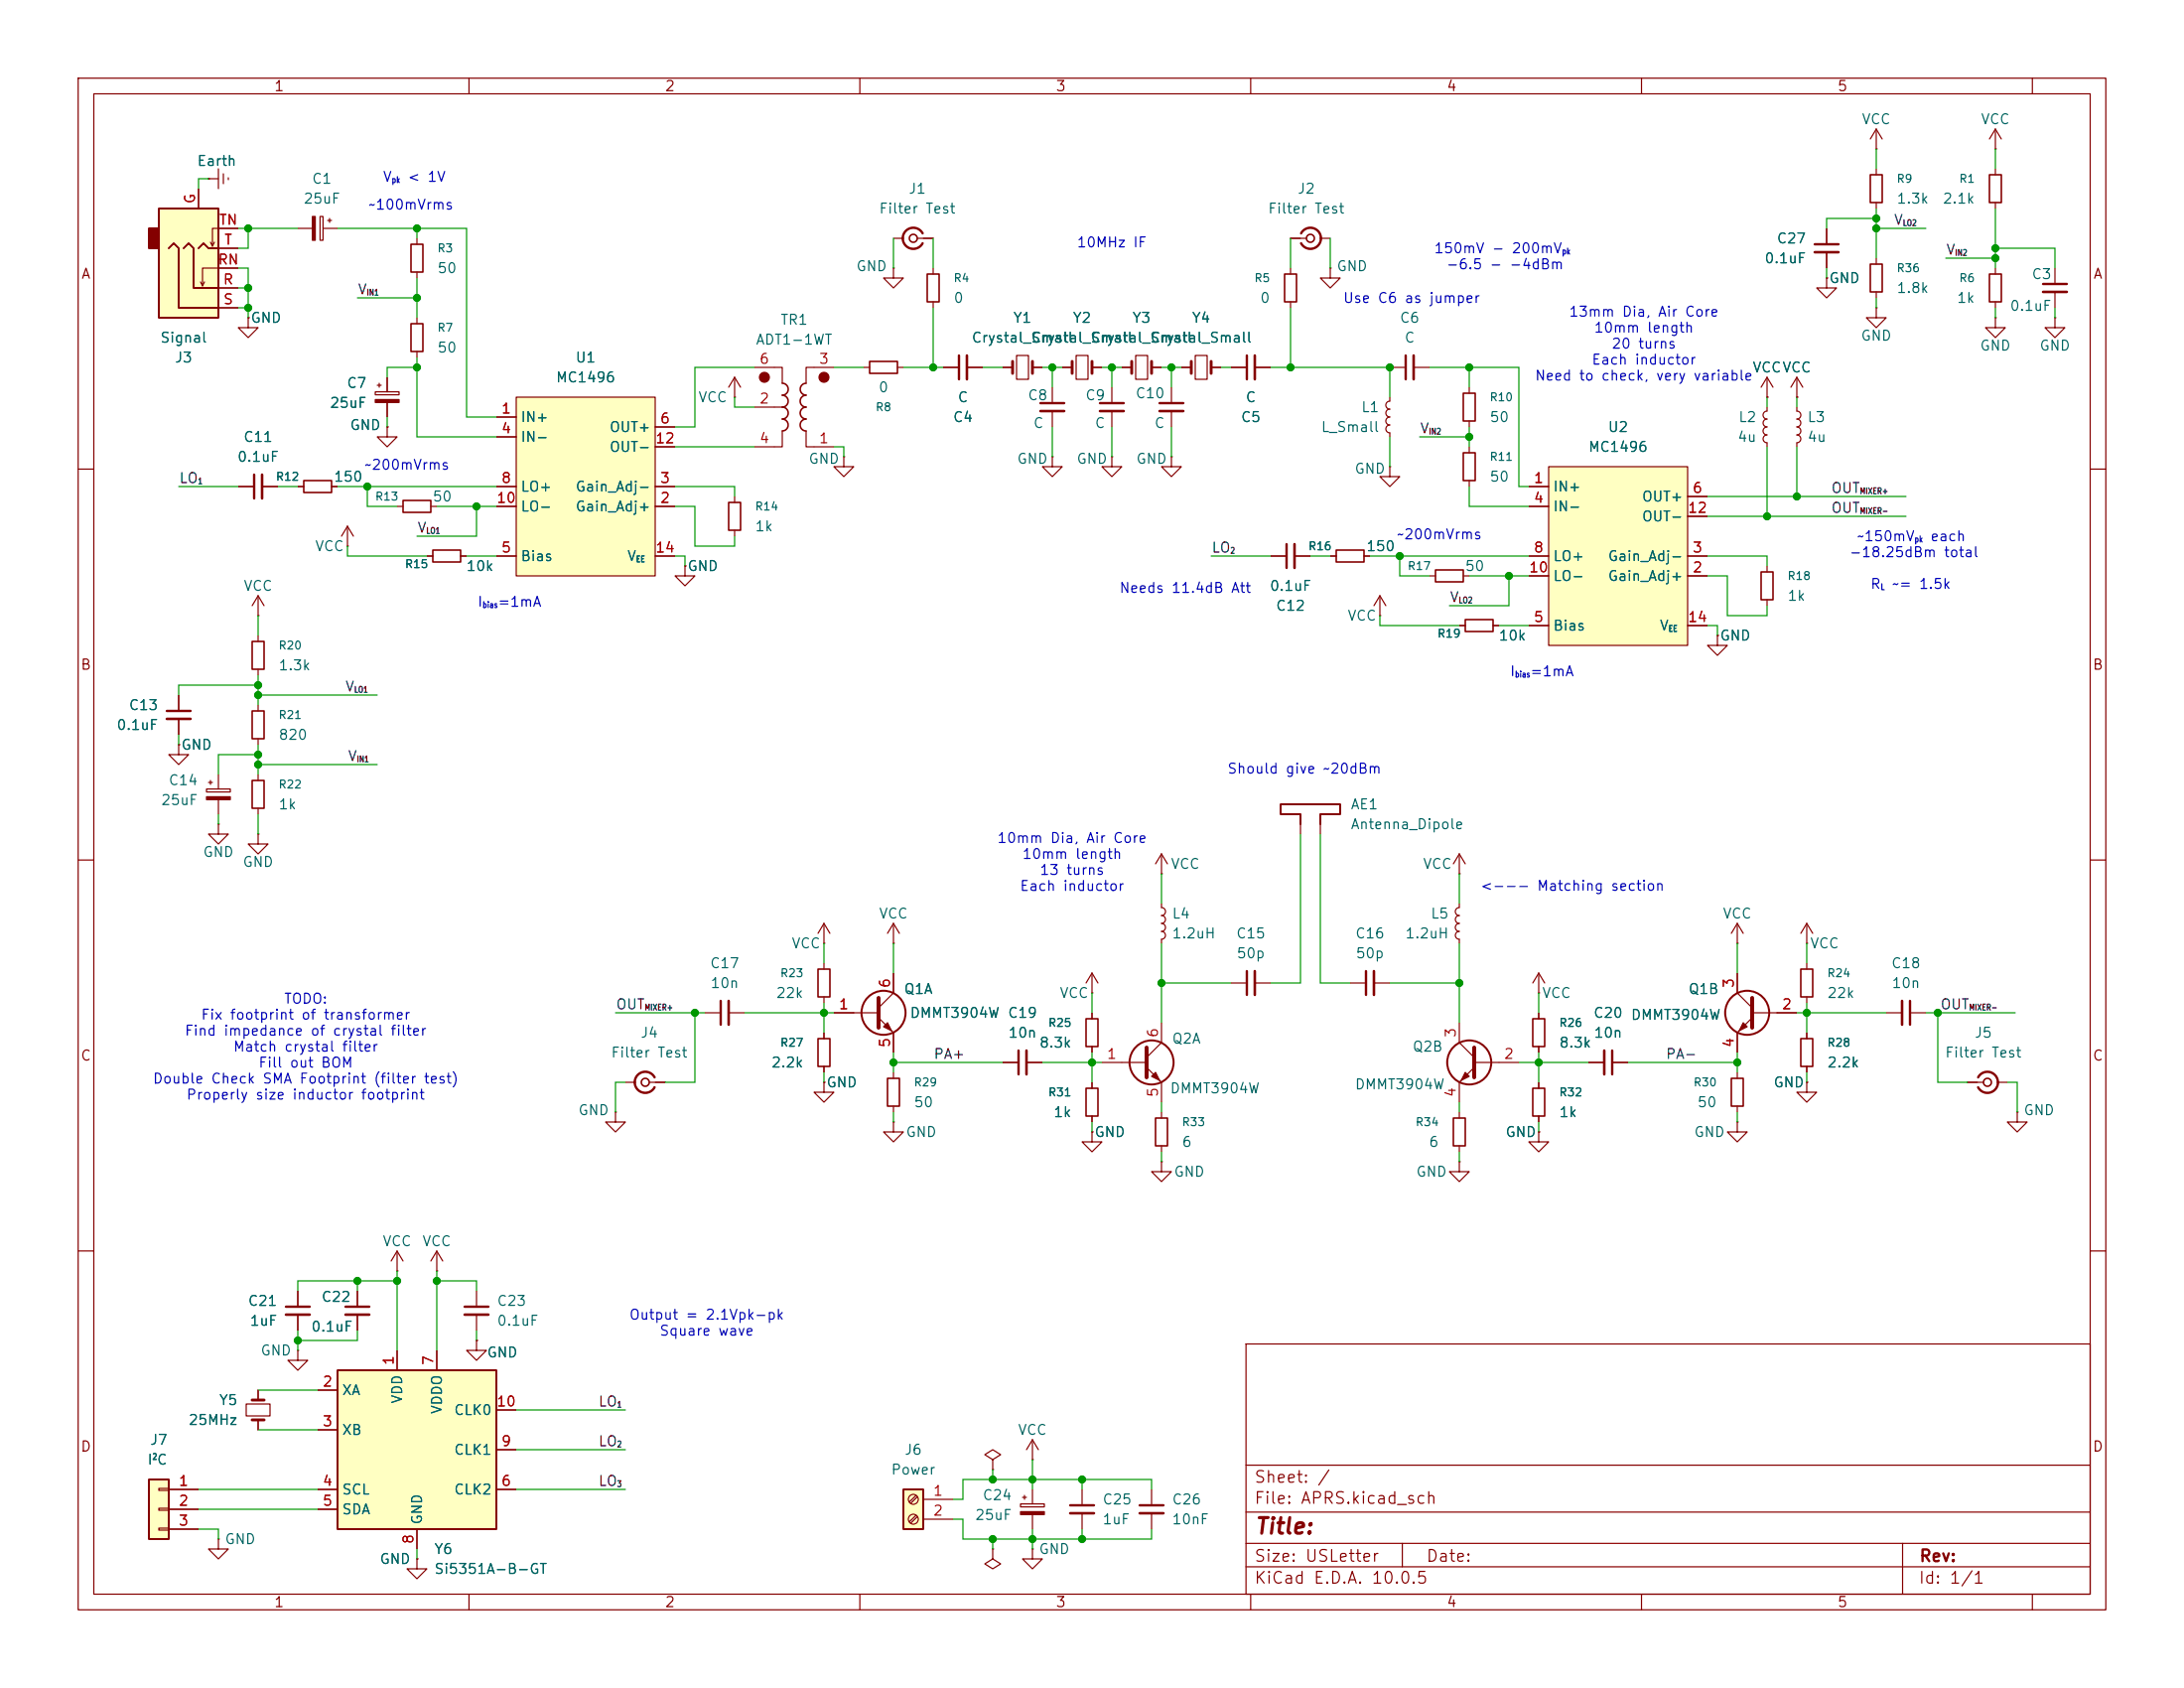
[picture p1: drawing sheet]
<svg xmlns="http://www.w3.org/2000/svg" width="279mm" height="216mm" viewBox="0 0 279 216" stroke-linecap="round" stroke-linejoin="round" font-family="sans-serif">
<g fill="none" stroke="#840000" stroke-width=".15">
<path d="M10 10h259.4v195.9h-259.4zM12 12h255.4v191.9h-255.4zM60 10v2M110 10v2M160 10v2M210 10v2M260 10v2M255.3 34.3v.8M255.3 38.6v.8M262.9 34.3v2M262.9 37.3v2.1M49.5 54.6v1.3h1.3l-1.3 1.3-1.2-1.3h1.2"/>
<path d="M49.5 54.6h.1M94 50.8h.1M94 48.3l.7 1.2M94 48.3l-.8 1.2M94 48.3v2.5M96.5 47h3.6v2M96.5 52.1h3.8M100.1 55.1v2.1h-3.6M103.1 55.1v2.1h3.6M106.7 47h-3.6v2M107.9 58.4v1.3h1.3l-1.3 1.3-1.2-1.3h1.2M107.9 58.4h.1"/>
<path d="M143.5 47h1.3M145.3 45.5h1.5v3h-1.5zM147.3 47h1.3M255.3 40.6v1.3h-1.3l1.3 1.3 1.2-1.3h-1.2M255.3 40.6h.1M10 60h2M54.6 71.1h.8M58.9 71.1h.8M87.6 72.4v1.3h1.3l-1.3 1.2-1.2-1.2h1.2M87.6 72.4h.1M94 63.5v.8M94 67.8v.8"/>
<path d="M267.4 60h2M22.9 95.3v1.2h1.2l-1.2 1.3-1.3-1.3h1.3M22.9 95.3h.1M22.9 88.9v2M22.9 91.9v2.1M33 81.3v.7M33 85.6v.8M33 90.2v.7M33 94.5v.8M10 110h2M267.4 110h2M139.7 138.4v.8"/>
<path d="M222.2 137.2v.7M231.1 138.4v1.3h-1.2l1.2 1.3 1.3-1.3h-1.3M231.1 138.4h.1M231.1 132.1v.7M231.1 136.4v.8M139.7 142.7v.8M222.2 141.5v.7M10 160h2M31.5 179.6h3v1.5h-3zM33 177.8v1.3M159.4 171.9h108v32h-108zM267.4 160h2"/>
<path d="M33 181.6v1.3M53.3 199.4v1.3h-1.2l1.2 1.2 1.3-1.2h-1.3M53.3 199.4h.1M130.6 192.4h3v.3h-3zM130.8 191.5h.5M131.1 191.3v.5M132.1 190.5v1.9M132.1 193.7v1.9M159.4 197.4h108M159.4 193.4h108M159.4 187.4h108M179.4 197.4v3"/>
<path d="M243.4 197.4v6.5M60 203.9v2M110 203.9v2M159.4 200.4h108M160 203.9v2M210 203.9v2M260 203.9v2"/>
</g>
<path d="M254.5 35.1h1.5v3.5h-1.5zM100.1 49a.77 .77 0 0 1 .7 .8 .77 .77 0 0 1-.7 .7 .76 .76 0 0 1 .7 .8 .76 .76 0 0 1-.7 .8 .76 .76 0 0 1 .7 .7 .76 .76 0 0 1-.7 .8 .76 .76 0 0 1 .7 .8 .76 .76 0 0 1-.7 .7M103.1 49a.76 .76 0 0 0-.7 .8 .76 .76 0 0 0 .7 .7 .77 .77 0 0 0-.7 .8 .77 .77 0 0 0 .7 .8 .76 .76 0 0 0-.7 .7 .76 .76 0 0 0 .7 .8 .77 .77 0 0 0-.7 .8 .77 .77 0 0 0 .7 .7M55.4 70.4h3.5v1.5h-3.5zM93.2 64.3h1.5v3.5h-1.5zM32.3 82h1.5v3.6h-1.5zM32.3 90.9h1.5v3.6h-1.5zM138.9 139.2h1.6v3.5h-1.6zM221.5 137.9h1.5v3.6h-1.5zM230.4 132.8h1.5v3.6h-1.5z" fill="none" stroke="#840000" stroke-width=".2"/>
<path d="M144.8 46.2v1.6M147.3 46.2v1.6M32.3 179.1h1.5M32.3 181.6h1.5" fill="none" stroke="#840000" stroke-width=".38"/>
<path d="M261.4 36.3h3M21.3 90.9h3.1" fill="none" stroke="#840000" stroke-width=".3"/>
<path d="M261.4 37.3h3M21.3 91.9h3.1" fill="none" stroke="#840000" stroke-width=".33"/>
<g fill="#840000" stroke="#840000" stroke-width=".15">
<path d="M130.6 193.3h3v.4h-3z"/>
<circle cx="105.4" cy="48.3" r=".63"/>
<circle cx="97.8" cy="48.3" r=".63"/>
</g>
<path d="M43.2 175.3h20.3v20.3h-20.3z" fill="#ffffc2"/>
<path d="M43.2 175.3h20.3v20.3h-20.3z" fill="none" stroke="#840000" stroke-width=".25"/>
<path d="M120.6 47h2.1M123.7 47h2M40.6 177.8h2.6M50.8 172.7v2.6M55.9 172.7v2.6M40.6 182.9h2.6M40.6 190.5h2.6M40.6 193h2.6M53.3 195.6v2.5M63.5 190.5h2.5M63.5 185.4h2.5M63.5 180.3h2.5" fill="none" stroke="#840000" stroke-width=".15"/>
<path d="M122.7 45.5v3" fill="none" stroke="#840000" stroke-width=".3"/>
<path d="M123.7 45.5v3" fill="none" stroke="#840000" stroke-width=".33"/>
<path d="M66 50.8h17.8v22.9h-17.8z" fill="#ffffc2"/>
<g fill="none" stroke="#840000" stroke-width=".15">
<path d="M38.1 29.2h1.9M40.9 27.7h.4v3h-.4zM41.3 29.2h1.9M41.9 28.2h.5M42.2 27.9v.5M31.7 40.6v1.3h1.3l-1.3 1.3-1.2-1.3h1.2M31.7 40.6h.1M48 50.1h3.1v.4h-3.1zM48.3 49.3h.5M48.5 49v.5M49.5 48.3v1.8M49.5 51.5v1.8"/>
<path d="M63.5 53.3h2.5M63.5 55.9h2.5M66 50.8h17.8v22.9h-17.8zM83.8 54.6h2.6M83.8 57.2h2.6M128.3 47h1.2M130 45.5h1.6v3h-1.6zM132.1 47h1.2M142.2 58.4v1.3h1.3l-1.3 1.3-1.2-1.3h1.2M142.2 58.4h.1M142.2 49.5v2.1M142.2 52.6v2"/>
<path d="M30.5 62.2h2M33.5 62.2h2.1M38.1 62.2h.8M42.4 62.2h.8M50.8 64.8h.8M55.1 64.8h.8M63.5 64.8h2.5M63.5 62.2h2.5M63.5 71.1h2.5M83.8 64.8h2.6M83.8 62.2h2.6M83.8 71.1h2.6"/>
<path d="M26.9 99.8v.5M27.9 99.1v1.8M26.4 100.9h3.1v.4h-3.1zM26.7 100.1h.5M27.9 102.3v1.8M105.4 118.1v2.6M105.4 118.1l-.8 1.3M105.4 118.1l.8 1.3M114.3 118.1v2.6M114.3 118.1l-.8 1.3M114.3 118.1l.8 1.3M90.2 129.5h2"/>
<path d="M93.2 129.5h2M105.4 138.4v1.3h1.3l-1.3 1.3-1.3-1.3h1.3M105.4 138.4h.1M105.4 120.7h.1M105.4 123.2v.8M105.4 127.5v.8M105.4 132.1v.7M105.4 136.4v.8M114.3 120.7h.1M114.3 137.2v.7M128.3 135.9h2M131.3 135.9h2"/>
<path d="M139.7 127h.1M139.7 124.5l-.8 1.2M139.7 124.5l.8 1.2M139.7 124.5v2.5M139.7 129.5v.8M139.7 133.9v.7M241.3 129.5h2M244.3 129.5h2.1M78.7 142.2v1.3h1.3l-1.3 1.3-1.2-1.3h1.2M78.7 142.2h.1M114.3 143.5v1.3h1.3l-1.3 1.3-1.3-1.3h1.3M114.3 143.5h.1"/>
<path d="M114.3 141.5v.7M139.7 144.8v1.3h1.3l-1.3 1.2-1.3-1.2h1.3M139.7 144.8h.1M258.1 142.2v1.3h-1.3l1.3 1.3 1.2-1.3h-1.2M258.1 142.2h.1M45.7 165.1v2M45.7 168.1v2.1M61 171.5v1.2h1.2l-1.2 1.3-1.3-1.3h1.3M61 171.5h.1M61 165.1v2M61 168.1v2.1M132.1 198.1v1.3h1.2l-1.2 1.3-1.3-1.3h1.3"/>
<path d="M132.1 198.1h.1M132.1 186.7h.1M132.1 184.2l-.8 1.2M132.1 184.2l.7 1.2M132.1 184.2v2.5M147.3 190.5v2M147.3 193.5v2.1"/>
</g>
<g fill="#840000" stroke="#840000" stroke-width=".15">
<path d="M26.4 101.9h3.1v.4h-3.1z"/>
<path d="M40 27.7h.3v3h-.3z"/>
<path d="M48 51.1h3.1v.4h-3.1z"/>
</g>
<path d="M129.5 46.2v1.6M132.1 46.2v1.6" fill="none" stroke="#840000" stroke-width=".38"/>
<path d="M140.7 51.6h3.1M32.5 60.7v3.1M92.2 128v3.1M130.3 134.4v3M244.3 128v3.1M44.2 167.1h3M59.4 167.1h3.1M145.8 192.5h3" fill="none" stroke="#840000" stroke-width=".3"/>
<path d="M140.7 52.6h3.1M33.5 60.7v3.1M93.2 128v3.1M131.3 134.4v3M243.3 128v3.1M44.2 168.1h3M59.4 168.1h3.1M145.8 193.5h3" fill="none" stroke="#840000" stroke-width=".33"/>
<path d="M38.9 61.5h3.5v1.5h-3.5zM51.6 64h3.5v1.5h-3.5zM104.6 132.8h1.6v3.6h-1.6zM104.6 124h1.6v3.5h-1.6zM113.5 137.9h1.6v3.6h-1.6zM138.9 130.3h1.6v3.6h-1.6z" fill="none" stroke="#840000" stroke-width=".2"/>
<path d="M20.3 26.7h7.6v13.9h-7.6z" fill="#ffffc2"/>
<path d="M19 29.2h1.3v2.6h-1.3z" fill="#840000" stroke="#840000" stroke-width=".25"/>
<g fill="none" stroke="#840000" stroke-width=".25">
<path d="M20.3 26.7h7.6v13.9h-7.6zM21.6 31.8l.6-.7 .7 .7v7.6h5M23.5 31.8l.6-.7 .7 .7v5h3.1M25.4 31.8l.6-.7 .7 .7h1.2"/>
<circle cx="113" cy="129.5" r="2.82"/>
<circle cx="223.5" cy="129.5" r="2.82"/>
</g>
<g fill="none" stroke="#840000" stroke-width=".15">
<path d="M25.4 24.1v2.6M26.2 36.1l-.3 .5M27.4 31l-.2 .5M27.9 36.8h2.6M27.9 39.4h2.6M27.9 31.8h2.6M30.5 34.3h-4.6v2.3l-.2-.5M30.5 29.2h-3.3v2.3l-.3-.5M53.3 30.5v.7M53.3 34.8v.8M53.3 40.6v.8M53.3 45v.7"/>
<path d="M134.6 49.5v2.1M134.6 52.6v2M135.9 47h1.3M137.7 45.5h1.5v3h-1.5zM139.7 47h1.3M44.4 69.9h.1M44.4 67.3l-.7 1.3M44.4 67.3l.8 1.3M44.4 67.3v2.6M33 99.1v.7M27.9 105.4v1.3h1.3l-1.3 1.3-1.2-1.3h1.2M27.9 105.4h.1"/>
<path d="M33 106.7v1.3h1.3l-1.3 1.2-1.3-1.2h1.3M33 106.7h.1M33 103.4v.7M231.1 118.1l.8 1.3M231.1 118.1l-.7 1.3M231.1 118.1v2.6M80 138.4h1.3M83.1 138.4h2M106.7 129.5h5.7M112.4 130.2l1.9 1.9v2.5M114.3 124.5v2.5l-1.9 1.9M222.2 124.5v2.5l2 1.9"/>
<path d="M224.2 129.5h5.7M224.2 130.2l-2 1.9v2.5M231.1 120.7h.1M251.7 138.4h2M255.5 138.4h1.3M38.1 172.7v1.3h-1.3l1.3 1.3 1.3-1.3h-1.3M38.1 172.7h.1M38.1 165.1v2M38.1 168.1v2.1M50.8 162.6h.1M50.8 160l-.8 1.3M50.8 160l.8 1.3"/>
<path d="M50.8 160v2.6M55.9 162.6h.1M55.9 160l-.8 1.3M55.9 160l.7 1.3M55.9 160v2.6M27.9 196.9v1.2h1.3l-1.3 1.3-1.2-1.3h1.2M27.9 196.9h.1M127 198.1v1.3l1 .6-1 .7-1-.7 1-.6M127 198.1h.1M127 186.7l1-.6-1-.7-1 .7 1 .6v1.3M127 188h.1M138.4 190.5v2"/>
<path d="M138.4 193.5v2.1"/>
</g>
<path d="M133.1 51.6h3M83.7 137.8a1.35 1.35 0 0 0-2-.4 1.35 1.35 0 0 0 0 2.1 1.35 1.35 0 0 0 2-.4M253.1 137.8a1.35 1.35 0 0 1 2-.4 1.35 1.35 0 0 1 0 2.1 1.35 1.35 0 0 1-2-.4M36.6 167.1h3M136.9 192.5h3.1" fill="none" stroke="#840000" stroke-width=".3"/>
<path d="M133.1 52.6h3M36.6 168.1h3M136.9 193.5h3.1" fill="none" stroke="#840000" stroke-width=".33"/>
<g fill="none" stroke="#840000" stroke-width=".2">
<path d="M52.6 31.2h1.5v3.6h-1.5zM52.6 41.4h1.5v3.6h-1.5zM32.3 99.8h1.5v3.6h-1.5z"/>
<circle cx="82.6" cy="138.4" r=".51"/>
<circle cx="254.3" cy="138.4" r=".51"/>
</g>
<path d="M112.4 127.6v3.8M224.2 127.6v3.8" fill="none" stroke="#840000" stroke-width=".51"/>
<g fill="#840000" stroke="#840000" stroke-width=".15">
<path d="M223 130.8l.5 .5-1 .5z"/>
<path d="M113 131.3l.5-.5 .5 1z"/>
</g>
<path d="M137.2 46.2v1.6M139.7 46.2v1.6" fill="none" stroke="#840000" stroke-width=".38"/>
<path d="M19 189.2h2.6v7.7h-2.6z" fill="#ffffc2"/>
<path d="M19 189.2h2.6v7.7h-2.6z" fill="none" stroke="#840000" stroke-width=".25"/>
<path d="M20.3 190.4h1.3v.2h-1.3zM20.3 192.9h1.3v.3h-1.3zM20.3 195.5h1.3v.2h-1.3zM21.6 190.5h3.8M21.6 193h3.8M21.6 195.6h3.8" fill="none" stroke="#840000" stroke-width=".15"/>
<path d="M115.6 190.5h2.5v5.1h-2.5z" fill="#ffffc2"/>
<path d="M115.6 190.5h2.5v5.1h-2.5z" fill="none" stroke="#840000" stroke-width=".25"/>
<g fill="none" stroke="#840000" stroke-width=".15">
<path d="M26.7 22.9h.1M26.7 22.9h1.2M27.9 21.6v2.5M28.6 22.2v1.3M29.2 22.7v.3M114.3 34.3v1.3h1.3l-1.3 1.2-1.3-1.2h1.3M114.3 34.3h.1M114.3 30.5h1.3M117.3 30.5h2.1M119.4 34.3v.8M119.4 38.6v.8M165.1 30.5h2"/>
<path d="M165.1 34.3v.8M165.1 38.6v.8M168.9 30.5h1.3M170.2 34.3v1.3h-1.3l1.3 1.2 1.2-1.2h-1.2M170.2 34.3h.1M110.5 47h.8M114.8 47h.8M134.6 58.4v1.3h1.3l-1.3 1.3-1.3-1.3h1.3M134.6 58.4h.1M149.9 58.4v1.3h1.2l-1.2 1.3-1.3-1.3h1.3M149.9 58.4h.1M149.9 49.5v2.1"/>
<path d="M149.9 52.6v2M151.1 47h1.3M152.9 45.5h1.5v3h-1.5zM154.9 47h1.3M157.5 47h2M160.5 47h2.1M177.8 50.8v.5a.51 .51 0 0 0-.5 .5 .51 .51 0 0 0 .5 .5 .5 .5 0 0 0-.5 .5 .5 .5 0 0 0 .5 .5 .51 .51 0 0 0-.5 .5 .51 .51 0 0 0 .5 .6 .5 .5 0 0 0-.5 .5 .5 .5 0 0 0 .5 .5v.5M177.8 59.7v1.3h1.3l-1.3 1.2-1.3-1.2h1.3M177.8 59.7h.1M188 49.5v.8M188 53.8v.8M188 57.2v.7"/>
<path d="M33 78.7h.1M33 76.2l-.7 1.3M33 76.2l.8 1.3M33 76.2v2.5M162.6 71.1h2M165.6 71.1h2M170.2 71.1h.7M174.5 71.1h.8M176.5 78.7h.1M176.5 76.2l-.7 1.3M176.5 76.2l.8 1.3M176.5 76.2v2.5"/>
<path d="M182.9 73.7h.7M187.2 73.7h.8M188 61.5v.7M226.1 72.4v.8M226.1 76.7v.8M117.2 191.3l-.9 .8M117.2 193.8l-.9 .8M117.4 191.4l-.9 .9M117.4 194l-.9 .8M118.1 191.8h3.8M118.1 194.3h3.8"/>
<circle cx="116.8" cy="194.3" r=".63"/>
<circle cx="116.8" cy="191.8" r=".63"/>
</g>
<g fill="none" stroke="#840000" stroke-width=".2">
<path d="M118.6 35.1h1.5v3.5h-1.5zM164.3 35.1h1.6v3.5h-1.6zM111.3 46.2h3.5v1.6h-3.5zM187.2 57.9h1.5v3.6h-1.5zM187.2 50.3h1.5v3.5h-1.5zM170.9 70.4h3.6v1.5h-3.6zM183.6 72.9h3.6v1.5h-3.6zM225.3 73.2h1.5v3.5h-1.5z"/>
<circle cx="116.8" cy="30.5" r=".51"/>
<circle cx="167.6" cy="30.5" r=".51"/>
</g>
<path d="M118 29.8a1.35 1.35 0 0 0-2-.4 1.35 1.35 0 0 0 0 2.1 1.35 1.35 0 0 0 2-.4M166.4 29.8a1.35 1.35 0 0 1 2.1-.4 1.35 1.35 0 0 1 0 2.1 1.35 1.35 0 0 1-2.1-.4M148.3 51.6h3.1M159.5 45.5v3M164.6 69.6v3" fill="none" stroke="#840000" stroke-width=".3"/>
<path d="M148.3 52.6h3.1M160.5 45.5v3M165.6 69.6v3" fill="none" stroke="#840000" stroke-width=".33"/>
<path d="M152.4 46.2v1.6M154.9 46.2v1.6" fill="none" stroke="#840000" stroke-width=".38"/>
<path d="M198.1 59.7h17.8v22.9h-17.8z" fill="#ffffc2"/>
<g fill="none" stroke="#840000" stroke-width=".15">
<path d="M240 19.1h.1M240 16.5l-.7 1.3M240 16.5l.8 1.3M240 16.5v2.6M255.3 19.1h.1M255.3 16.5v2.6M255.3 16.5l.7 1.3M255.3 16.5l-.8 1.3M25.4 24.1v2.6M26.7 22.9h.1M27.9 36.8h2.6M27.9 34.3h2.6"/>
<path d="M27.9 39.4h2.6M27.9 31.8h2.6M27.9 29.2h2.6M233.7 35.6v1.2h1.2l-1.2 1.3-1.3-1.3h1.3M233.7 35.6h.1M233.7 29.2v2M233.7 32.3v2M240 39.4v1.2h1.3l-1.3 1.3-1.2-1.3h1.2M240 39.4h.1M240 21.6v.8M240 25.9v.8M240 33v.8"/>
<path d="M240 37.3v.8M255.3 21.6v.8M255.3 25.9v.8M31.7 40.6h.1M49.5 54.6h.1M49.5 48.3v1.8M49.5 51.5v1.8M63.5 53.3h2.5M63.5 55.9h2.5M83.8 54.6h2.6M83.8 57.2h2.6M120.6 47h2.1"/>
<path d="M123.7 47h2M128.3 47h1.2M132.1 47h1.2M135.9 47h1.3M139.7 47h1.3M143.5 47h1.3M147.3 47h1.3M151.1 47h1.3M154.9 47h1.3M157.5 47h2M160.5 47h2.1M177.8 47h2"/>
<path d="M180.8 47h2.1M198.1 59.7h17.8v22.9h-17.8zM226.1 52.1v.5a.51 .51 0 0 0-.6 .5 .51 .51 0 0 0 .6 .5 .5 .5 0 0 0-.5 .5 .5 .5 0 0 0 .5 .5 .51 .51 0 0 0-.6 .5 .51 .51 0 0 0 .6 .5 .5 .5 0 0 0-.5 .5 .5 .5 0 0 0 .5 .5v.6M226.1 50.8h.1M226.1 48.3v2.5M226.1 48.3l.7 1.2M226.1 48.3l-.8 1.2M229.9 50.8h.1M229.9 52.1v.5a.51 .51 0 0 1 .5 .5 .51 .51 0 0 1-.5 .5 .5 .5 0 0 1 .5 .5 .5 .5 0 0 1-.5 .5 .51 .51 0 0 1 .5 .5 .51 .51 0 0 1-.5 .5 .5 .5 0 0 1 .5 .5 .5 .5 0 0 1-.5 .5v.6M229.9 48.3l-.8 1.2M229.9 48.3l.7 1.2M229.9 48.3v2.5"/>
<path d="M262.9 40.6v1.3h-1.3l1.3 1.3 1.3-1.3h-1.3M262.9 40.6h.1M30.5 62.2h2M33.5 62.2h2.1M38.1 62.2h.8M42.4 62.2h.8M54.6 71.1h.8M58.9 71.1h.8M63.5 62.2h2.5M63.5 71.1h2.5M63.5 64.8h2.5M83.8 62.2h2.6"/>
<path d="M83.8 71.1h2.6M83.8 64.8h2.6M87.6 72.4h.1M162.6 71.1h2M165.6 71.1h2M170.2 71.1h.7M174.5 71.1h.8M195.6 62.2h2.5M195.6 73.7h2.5M195.6 71.1h2.5M195.6 64.8h2.5M215.9 73.7h2.5"/>
<path d="M215.9 71.1h2.5M215.9 63.5h2.5M215.9 66h2.5M22.9 95.3h.1M22.9 88.9v2M22.9 91.9v2.1M186.7 80h.8M191 80h.8M195.6 80h2.5M215.9 80h2.5M219.7 81.3v1.3h1.3l-1.3 1.2-1.3-1.2h1.3M219.7 81.3h.1"/>
<path d="M148.6 111.8h.1M148.6 115.6v.5a.51 .51 0 0 1 .5 .5 .51 .51 0 0 1-.5 .5 .5 .5 0 0 1 .5 .5 .5 .5 0 0 1-.5 .5 .51 .51 0 0 1 .5 .5 .51 .51 0 0 1-.5 .5 .5 .5 0 0 1 .5 .5 .5 .5 0 0 1-.5 .5v.6M148.6 109.2l.8 1.3M148.6 109.2l-.8 1.3M148.6 109.2v2.6M166.4 104.1v2.6M168.9 104.1v2.6M186.7 115.6v.5a.51 .51 0 0 0-.5 .5 .51 .51 0 0 0 .5 .5 .5 .5 0 0 0-.5 .5 .5 .5 0 0 0 .5 .5 .51 .51 0 0 0-.5 .5 .51 .51 0 0 0 .5 .5 .5 .5 0 0 0-.5 .5 .5 .5 0 0 0 .5 .5v.6M186.7 111.8h.1M186.7 109.2v2.6M186.7 109.2l-.8 1.3M186.7 109.2l.8 1.3"/>
<path d="M222.2 118.1l-.7 1.3M222.2 118.1l.8 1.3M222.2 118.1v2.6M105.4 138.4h.1M105.4 132.1v.7M105.4 136.4v.8M106.7 129.5h2.5M114.3 124.5v2.5M114.3 132.1v2.5M128.3 135.9h2M131.3 135.9h2M139.7 129.5v.8"/>
<path d="M139.7 133.9v.7M139.7 138.4v.8M141 135.9h5.7M146.7 136.5l1.9 1.9v2.6M148.6 130.8v2.6l-1.9 1.9M157.5 125.7h2M160.5 125.7h2.1M172.7 125.7h2.1M175.8 125.7h2M186.7 130.8v2.6l1.9 1.9M188.6 136.5l-1.9 1.9v2.6M188.6 135.9h5.7"/>
<path d="M196.8 127h.1M196.8 124.5v2.5M196.8 129.5v.8M196.8 133.9v.7M196.8 138.4v.8M196.8 124.5l.8 1.2M196.8 124.5l-.7 1.2M203.2 135.9h2M206.2 135.9h2.1M222.2 120.7h.1M222.2 124.5v2.5M222.2 132.1v2.5"/>
<path d="M227.3 129.5h2.6M231.1 138.4h.1M231.1 123.2v.8M231.1 127.5v.8M231.1 132.1v.7M231.1 136.4v.8M139.7 144.8h.1M139.7 142.7v.8M148.6 148.6v1.3h1.3l-1.3 1.2-1.3-1.2h1.3M148.6 148.6h.1M148.6 142.2v.8M148.6 146.6v.7"/>
<path d="M186.7 148.6v1.3h-1.3l1.3 1.2 1.3-1.2h-1.3M186.7 148.6h.1M186.7 142.2v.8M186.7 146.6v.7M196.8 144.8v1.3h-1.2l1.2 1.2 1.3-1.2h-1.3M196.8 144.8h.1M196.8 142.7v.8M222.2 143.5v1.3h-1.2l1.2 1.3 1.3-1.3h-1.3M222.2 143.5h.1M33 177.8v1.3M38.1 165.1v2M38.1 168.1v2.1"/>
<path d="M40.6 177.8h2.6M45.7 165.1v2M45.7 168.1v2.1M50.8 172.7v2.6M55.9 172.7v2.6M61 171.5h.1M21.6 190.5h3.8M21.6 193h3.8M21.6 195.6h3.8M33 181.6v1.3M40.6 190.5h2.6M40.6 193h2.6"/>
<path d="M40.6 182.9h2.6M53.3 199.4h.1M53.3 195.6v2.5M63.5 190.5h2.5M63.5 185.4h2.5M63.5 180.3h2.5"/>
</g>
<path d="M239.3 22.4h1.5v3.5h-1.5zM239.3 33.8h1.5v3.5h-1.5zM254.5 22.4h1.5v3.5h-1.5zM187.5 79.2h3.5v1.6h-3.5zM196.1 130.3h1.5v3.6h-1.5zM196.1 139.2h1.5v3.5h-1.5zM230.4 124h1.5v3.5h-1.5zM147.8 143h1.6v3.6h-1.6zM185.9 143h1.6v3.6h-1.6z" fill="none" stroke="#840000" stroke-width=".2"/>
<path d="M232.2 31.2h3M179.8 45.5v3M159.5 124.2v3.1M174.8 124.2v3.1M206.2 134.4v3" fill="none" stroke="#840000" stroke-width=".3"/>
<path d="M232.2 32.3h3M180.8 45.5v3M160.5 124.2v3.1M175.8 124.2v3.1M205.2 134.4v3" fill="none" stroke="#840000" stroke-width=".33"/>
<path d="M146.7 134v3.8M188.6 134v3.8" fill="none" stroke="#840000" stroke-width=".51"/>
<g fill="none" stroke="#840000" stroke-width=".25">
<path d="M166.4 105.4v-1.3h-2.6v-1.2h7.6v1.2h-2.5v1.3"/>
<circle cx="147.3" cy="135.9" r="2.82"/>
<circle cx="188" cy="135.9" r="2.82"/>
</g>
<g fill="#840000" stroke="#840000" stroke-width=".15">
<path d="M187.5 137.2l.5 .5-1.1 .5z"/>
<path d="M147.3 137.7l.5-.5 .5 1z"/>
</g>
<g fill="none" stroke="#009600" stroke-width=".15">
<path d="M240 19.1v2.5M255.3 19.1v2.5M26.7 22.9h-1.3v1.2M30.5 29.2h7.6M30.5 34.3h1.2v6.3M30.5 36.8h1.2M30.5 39.4h1.2M31.7 29.2v2.6h-1.2M43.2 29.2h16.5v24.1h3.8M45.7 38.1h7.6M53.3 29.2v1.3M53.3 35.6v5"/>
<path d="M114.3 30.5v3.8M119.4 30.5v3.8M119.4 39.4v7.6M165.1 30.5v3.8M165.1 39.4v7.6M170.2 30.5v3.8M233.7 34.3v1.3M240 29.2h6.4M240 27.9h-6.3v1.3M240 26.7v6.3M240 38.1v1.3M248.9 33h6.4"/>
<path d="M255.3 31.8h7.6v2.5M255.3 26.7v7.6M255.3 39.4v1.2M262.9 39.4v1.2M49.5 53.3v1.3M53.3 45.7v10.2h10.2M53.3 47h-3.8v1.3M86.4 57.2h10.1M94 50.8v1.3h2.5M96.5 47h-7.6v7.6h-2.5M106.7 47h3.8M106.7 57.2h1.2v1.2"/>
<path d="M115.6 47h5M125.7 47h2.6M133.3 47h2.6M134.6 47v2.5M134.6 54.6v3.8M141 47h2.5M142.2 47v2.5M142.2 54.6v3.8M148.6 47h2.5M149.9 47v2.5M149.9 54.6v3.8M156.2 47h1.3"/>
<path d="M162.6 47h15.2v3.8M177.8 55.9v3.8M181.6 55.9h6.4M182.9 47h11.4v15.2h1.3M188 47v2.5M188 54.6v2.6M226.1 50.8v1.3M226.1 57.2v8.8M229.9 50.8v1.3M229.9 57.2v6.3M22.9 62.2h7.6M33 78.7v2.6"/>
<path d="M35.6 62.2h2.5M43.2 62.2h20.3M44.4 69.9v1.2h10.2M47 62.2v2.6h3.8M55.9 64.8h7.6M59.7 71.1h3.8M61 64.8v3.8h-7.7M86.4 64.8h2.5v5.1h5.1v-1.3M86.4 71.1h1.2v1.3M86.4 62.2h7.6v1.3M154.9 71.1h7.7M167.6 71.1h2.6"/>
<path d="M175.3 71.1h20.3M176.5 78.7v1.3h10.2M179.1 71.1v2.6h3.8M188 62.2v2.6h7.6M188 73.7h7.6M193 73.7v3.8h-7.6M218.4 71.1h7.7v1.3M218.4 73.7h2.6v5h5.1v-1.2M218.4 63.5h25.4M218.4 66h25.4M22.9 94v1.3M33 86.4v3.8"/>
<path d="M33 95.3v3.8M33 96.5h-5.1v2.6M33 87.6h-10.1v1.3M33 88.9h15.3M33 97.8h15.3M191.8 80h3.8M218.4 80h1.3v1.3M27.9 104.1v1.3M33 104.1v2.6M148.6 111.8v3.8M166.4 106.7v19h-3.8M168.9 106.7v19h3.8"/>
<path d="M186.7 111.8v3.8M78.7 129.5h11.5M80 138.4h-1.3v3.8M88.9 129.5v8.9h-3.8M95.2 129.5h11.5M105.4 120.7v2.5M105.4 128.3v3.8M105.4 137.2v1.2M114.3 120.7v3.8M114.3 134.6v2.6M114.3 135.9h14M133.3 135.9h7.7"/>
<path d="M139.7 127v2.5M139.7 134.6v3.8M148.6 125.7h8.9M148.6 120.7v10.1M177.8 125.7h8.9M186.7 120.7v10.1M194.3 135.9h8.9M196.8 127v2.5M196.8 134.6v3.8M208.3 135.9h13.9M222.2 120.7v3.8M222.2 134.6v2.6"/>
<path d="M229.9 129.5h11.4M231.1 120.7v2.5M231.1 128.3v3.8M231.1 137.2v1.2M246.4 129.5h11.4M247.9 129.5v8.9h3.8M256.8 138.4h1.3v3.8M114.3 142.2v1.3M139.7 143.5v1.3M148.6 141v1.2M148.6 147.3v1.3M186.7 141v1.2"/>
<path d="M186.7 147.3v1.3M196.8 143.5v1.3M222.2 142.2v1.3M33 177.8h7.6M38.1 170.2v2.5M45.7 170.2v1.3h-7.6M45.7 163.8v1.3M50.8 163.8h-12.7v1.3M50.8 162.6v10.1M55.9 163.8h5.1v1.3M55.9 162.6v10.1M61 170.2v1.3"/>
<path d="M25.4 195.6h2.5v1.3M25.4 190.5h15.2M25.4 193h15.2M33 182.9h7.6M53.3 198.1v1.3M66 190.5h14M66 185.4h14M66 180.3h14M121.9 194.3h1.3v2.6h24.1v-1.3M127 188v1.2M127 196.9v1.2M132.1 186.7v3.8"/>
<path d="M132.1 195.6v2.5M138.4 189.2v1.3M138.4 195.6v1.3M147.3 190.5v-1.3h-24.1v2.6h-1.3"/>
</g>
<g fill="#009600" stroke="#009600" stroke-width=".13">
<circle cx="53.3" cy="47" r=".46"/>
<circle cx="61" cy="64.8" r=".46"/>
<circle cx="139.7" cy="135.9" r=".46"/>
<circle cx="105.4" cy="129.5" r=".46"/>
<circle cx="88.9" cy="129.5" r=".46"/>
<circle cx="114.3" cy="135.9" r=".46"/>
<circle cx="33" cy="87.6" r=".46"/>
<circle cx="33" cy="96.5" r=".46"/>
<circle cx="33" cy="88.9" r=".46"/>
<circle cx="33" cy="97.8" r=".46"/>
<circle cx="55.9" cy="163.8" r=".46"/>
<circle cx="50.8" cy="163.8" r=".46"/>
<circle cx="45.7" cy="163.8" r=".46"/>
<circle cx="38.1" cy="171.5" r=".46"/>
<circle cx="53.3" cy="29.2" r=".46"/>
<circle cx="31.7" cy="36.8" r=".46"/>
<circle cx="31.7" cy="39.4" r=".46"/>
<circle cx="31.7" cy="29.2" r=".46"/>
<circle cx="47" cy="62.2" r=".46"/>
<circle cx="53.3" cy="38.1" r=".46"/>
<circle cx="138.4" cy="196.9" r=".46"/>
<circle cx="138.4" cy="189.2" r=".46"/>
<circle cx="132.1" cy="189.2" r=".46"/>
<circle cx="127" cy="196.9" r=".46"/>
<circle cx="127" cy="189.2" r=".46"/>
<circle cx="132.1" cy="196.9" r=".46"/>
<circle cx="134.6" cy="47" r=".46"/>
<circle cx="142.2" cy="47" r=".46"/>
<circle cx="149.9" cy="47" r=".46"/>
<circle cx="119.4" cy="47" r=".46"/>
<circle cx="188" cy="55.9" r=".46"/>
<circle cx="165.1" cy="47" r=".46"/>
<circle cx="177.8" cy="47" r=".46"/>
<circle cx="193" cy="73.7" r=".46"/>
<circle cx="179.1" cy="71.1" r=".46"/>
<circle cx="188" cy="47" r=".46"/>
<circle cx="148.6" cy="125.7" r=".46"/>
<circle cx="186.7" cy="125.7" r=".46"/>
<circle cx="255.3" cy="33" r=".46"/>
<circle cx="229.9" cy="63.5" r=".46"/>
<circle cx="226.1" cy="66" r=".46"/>
<circle cx="196.8" cy="135.9" r=".46"/>
<circle cx="255.3" cy="31.8" r=".46"/>
<circle cx="240" cy="29.2" r=".46"/>
<circle cx="240" cy="27.9" r=".46"/>
<circle cx="222.2" cy="135.9" r=".46"/>
<circle cx="231.1" cy="129.5" r=".46"/>
<circle cx="247.9" cy="129.5" r=".46"/>
</g>
<text font-size="2" fill="#840000" x="160.4" y="196.7">Title:</text>
<g font-size="1.5" fill="#840000">
<text x="160.4" y="190">Sheet: /</text>
<text x="160.4" y="192.7">File: APRS.kicad_sch</text>
<text x="160.4" y="202.9">KiCad E.D.A. 10.0.5</text>
<text x="160.4" y="200.1">Size: USLetter</text>
<text x="182.4" y="200.1">Date:</text>
<text x="245.4" y="202.9">Id: 1/1</text>
<text x="245.4" y="200.1">Rev:</text>
</g>
<g font-size="1.3" fill="#840000">
<text x="35" y="12">1</text>
<text x="85" y="12">2</text>
<text x="135" y="12">3</text>
<text x="185" y="12">4</text>
<text x="235" y="12">5</text>
<text x="10.3" y="36">A</text>
<text x="267.7" y="36">A</text>
<text x="10.2" y="86">B</text>
<text x="267.6" y="86">B</text>
<text x="10.2" y="136">C</text>
<text x="267.6" y="136">C</text>
<text x="10.2" y="186">D</text>
<text x="267.6" y="186">D</text>
<text x="35" y="205.9">1</text>
<text x="85" y="205.9">2</text>
<text x="135" y="205.9">3</text>
<text x="185" y="205.9">4</text>
<text x="235" y="205.9">5</text>
</g>
<g font-size="1.3" fill="#006464">
<text x="238.1" y="16.2">VCC</text>
<text x="253.3" y="16.2">VCC</text>
<text x="25.1" y="21.5">Earth</text>
<text x="39.8" y="23.8">C1</text>
<text x="38.7" y="26.4">25uF</text>
<text x="112.4" y="27.6">Filter Test</text>
<text x="116.1" y="25.1">J1</text>
<text x="162.1" y="27.6">Filter Test</text>
<text x="165.9" y="25.1">J2</text>
<text x="242.6" y="26.4">1.3k</text>
<text x="248.4" y="26.4">2.1k</text>
<text x="55.9" y="35.3">50</text>
<text x="109.4" y="35">GND</text>
<text x="170.9" y="35">GND</text>
<text x="225.6" y="34">0.1uF</text>
<text x="227.2" y="31.4">C27</text>
<text x="32" y="41.6">GND</text>
<text x="99.7" y="41.9">TR1</text>
<text x="121.9" y="39.1">0</text>
<text x="129.5" y="41.6">Y1</text>
<text x="137.2" y="41.6">Y2</text>
<text x="144.8" y="41.6">Y3</text>
<text x="152.4" y="41.6">Y4</text>
<text x="161.1" y="39.1">0</text>
<text x="179" y="41.6">C6</text>
<text x="233.9" y="36.5">GND</text>
<text x="242.6" y="37.8">1.8k</text>
<text x="250.3" y="39.1">1k</text>
<text x="257" y="40.1">0.1uF</text>
<text x="259.8" y="36">C3</text>
<text x="20.4" y="44.1">Signal</text>
<text x="22.3" y="46.7">J3</text>
<text x="55.9" y="45.4">50</text>
<text x="73.5" y="46.7">U1</text>
<text x="96.6" y="44.4">ADT1-1WT</text>
<text x="124.2" y="44.1">Crystal_Small</text>
<text x="131.8" y="44.1">Crystal_Small</text>
<text x="139.5" y="44.1">Crystal_Small</text>
<text x="147.1" y="44.1">Crystal_Small</text>
<text x="179.6" y="44.1">C</text>
<text x="224.1" y="48">VCCVCC</text>
<text x="238" y="43.9">GND</text>
<text x="253.2" y="45.2">GND</text>
<text x="260.8" y="45.2">GND</text>
<text x="42.1" y="52.5">25uF</text>
<text x="44.3" y="49.9">C7</text>
<text x="71" y="49.2">MC1496</text>
<text x="89.2" y="51.8">VCC</text>
<text x="112.3" y="50.5">0</text>
<text x="122.4" y="51.8">C</text>
<text x="131.4" y="51.5">C8</text>
<text x="138.8" y="51.5">C9</text>
<text x="145.2" y="51.3">C10</text>
<text x="159.3" y="51.8">C</text>
<text x="174.1" y="53">L1</text>
<text x="30.3" y="59.4">0.1uF</text>
<text x="31.1" y="56.8">C11</text>
<text x="44.7" y="55.3">GND</text>
<text x="66.5" y="54.3">IN+</text>
<text x="66.5" y="56.8">IN-</text>
<text x="77.9" y="55.6">OUT+</text>
<text x="77.9" y="58.1">OUT-</text>
<text x="103.3" y="59.6">GND</text>
<text x="121.8" y="54.3">C4</text>
<text x="130" y="59.6">GND</text>
<text x="132.1" y="55.1">C</text>
<text x="137.6" y="59.6">GND</text>
<text x="140" y="55.1">C</text>
<text x="145.3" y="59.6">GND</text>
<text x="147.6" y="55.1">C</text>
<text x="158.7" y="54.3">C5</text>
<text x="168.9" y="55.6">L_Small</text>
<text x="190.5" y="54.3">50</text>
<text x="203.1" y="58.1">MC1496</text>
<text x="205.6" y="55.6">U2</text>
<text x="222.2" y="56.8">4u</text>
<text x="222.3" y="54.3">L2</text>
<text x="231.1" y="54.3">L3</text>
<text x="231.1" y="56.8">4u</text>
<text x="42.6" y="61.9">150</text>
<text x="55.3" y="64.5">50</text>
<text x="66.5" y="63.2">LO+</text>
<text x="66.5" y="65.7">LO-</text>
<text x="73.5" y="65.7">Gain_Adj+</text>
<text x="73.5" y="63.2">Gain_Adj-</text>
<text x="173.2" y="60.9">GND</text>
<text x="190.5" y="61.9">50</text>
<text x="198.6" y="63.2">IN+</text>
<text x="198.6" y="65.7">IN-</text>
<text x="210" y="64.5">OUT+</text>
<text x="40.2" y="70.8">VCC</text>
<text x="96.5" y="68.3">1k</text>
<text x="174.7" y="70.8">150</text>
<text x="210" y="67">OUT-</text>
<text x="31.1" y="75.9">VCC</text>
<text x="59.6" y="73.4">10k</text>
<text x="66.5" y="72.1">Bias</text>
<text x="80.2" y="72.1">V</text>
<text x="87.9" y="73.4">GND</text>
<text x="162.3" y="75.9">0.1uF</text>
<text x="187.3" y="73.4">50</text>
<text x="198.6" y="72.1">LO+</text>
<text x="198.6" y="74.6">LO-</text>
<text x="205.6" y="74.6">Gain_Adj+</text>
<text x="205.6" y="72.1">Gain_Adj-</text>
<text x="228.6" y="77.2">1k</text>
<text x="163.1" y="78.4">C12</text>
<text x="172.3" y="79.7">VCC</text>
<text x="191.6" y="82.2">10k</text>
<text x="198.6" y="81">Bias</text>
<text x="212.2" y="81">V</text>
<text x="219.9" y="82.2">GND</text>
<text x="35.5" y="86.1">1.3k</text>
<text x="14.8" y="93.7">0.1uF</text>
<text x="16.4" y="91.1">C13</text>
<text x="35.5" y="94.9">820</text>
<text x="21.5" y="100.7">C14</text>
<text x="23.1" y="96.2">GND</text>
<text x="20.5" y="103.3">25uF</text>
<text x="35.5" y="103.8">1k</text>
<text x="172.7" y="103.8">AE1</text>
<text x="172.7" y="106.4">Antenna_Dipole</text>
<text x="25.9" y="109.9">GND</text>
<text x="31" y="111.2">GND</text>
<text x="149.7" y="111.5">VCC</text>
<text x="182" y="111.5">VCC</text>
<text x="112.4" y="117.8">VCC</text>
<text x="149.8" y="117.8">L4</text>
<text x="182.9" y="117.8">L5</text>
<text x="220.3" y="117.8">VCC</text>
<text x="90.7" y="124.2">C17</text>
<text x="101.2" y="121.6">VCC</text>
<text x="149.8" y="120.3">1.2uH</text>
<text x="158.1" y="120.3">C15</text>
<text x="158.1" y="122.9">50p</text>
<text x="173.3" y="120.3">C16</text>
<text x="173.4" y="122.9">50p</text>
<text x="179.7" y="120.3">1.2uH</text>
<text x="231.5" y="121.6">VCC</text>
<text x="241.9" y="124.2">C18</text>
<text x="90.8" y="126.7">10n</text>
<text x="99.2" y="128">22k</text>
<text x="115.6" y="127.5">Q1A</text>
<text x="116.3" y="130.5">DMMT3904W</text>
<text x="128.8" y="130.5">C19</text>
<text x="135.5" y="128">VCC</text>
<text x="197.2" y="128">VCC</text>
<text x="203.8" y="130.5">C20</text>
<text x="208.5" y="130.8">DMMT3904W</text>
<text x="215.9" y="127.5">Q1B</text>
<text x="233.7" y="128">22k</text>
<text x="241.9" y="126.7">10n</text>
<text x="78.1" y="135.6">Filter Test</text>
<text x="81.9" y="133">J4</text>
<text x="98.6" y="136.9">2.2k</text>
<text x="128.9" y="133">10n</text>
<text x="132.9" y="134.3">8.3k</text>
<text x="149.8" y="133.8">Q2A</text>
<text x="180.6" y="134.8">Q2B</text>
<text x="199.4" y="134.3">8.3k</text>
<text x="203.8" y="133">10n</text>
<text x="233.7" y="136.9">2.2k</text>
<text x="248.7" y="135.6">Filter Test</text>
<text x="252.5" y="133">J5</text>
<text x="73.9" y="142.9">GND</text>
<text x="105.6" y="139.4">GND</text>
<text x="116.8" y="141.9">50</text>
<text x="134.7" y="143.2">1k</text>
<text x="149.6" y="140.2">DMMT3904W</text>
<text x="173.2" y="139.6">DMMT3904W</text>
<text x="199.4" y="143.2">1k</text>
<text x="217.1" y="141.9">50</text>
<text x="226.8" y="139.4">GND</text>
<text x="258.8" y="142.9">GND</text>
<text x="115.8" y="145.7">GND</text>
<text x="139.9" y="145.7">GND</text>
<text x="151.1" y="147">6</text>
<text x="182.7" y="147">6</text>
<text x="192.5" y="145.7">GND</text>
<text x="216.6" y="145.7">GND</text>
<text x="150.1" y="150.8">GND</text>
<text x="181.1" y="150.8">GND</text>
<text x="48.9" y="159.7">VCC</text>
<text x="53.9" y="159.7">VCC</text>
<text x="31.6" y="167.3">C21</text>
<text x="41" y="166.8">C22</text>
<text x="63.5" y="167.3">C23</text>
<text x="31.9" y="169.9">1uF</text>
<text x="33.2" y="173.7">GND</text>
<text x="39.7" y="170.6">0.1uF</text>
<text x="62.2" y="173.9">GND</text>
<text x="63.5" y="169.9">0.1uF</text>
<text x="43.7" y="178.8">XA</text>
<text x="51.8" y="179.6" transform="rotate(-90 51.8 179.6)">VDD</text>
<text x="19.1" y="185.1">J7</text>
<text x="24" y="182.6">25MHz</text>
<text x="27.9" y="180">Y5</text>
<text x="43.7" y="183.8">XB</text>
<text x="56.8" y="181" transform="rotate(-90 56.8 181)">VDDO</text>
<text x="58" y="181.3">CLK0</text>
<text x="130.1" y="183.8">VCC</text>
<text x="18.8" y="187.7">I C</text>
<text x="43.7" y="191.5">SCL</text>
<text x="58" y="191.5">CLK2</text>
<text x="58" y="186.4">CLK1</text>
<text x="113.9" y="188.9">Power</text>
<text x="115.6" y="186.4">J6</text>
<text x="28.7" y="197.8">GND</text>
<text x="43.7" y="194">SDA</text>
<text x="54.3" y="195.1" transform="rotate(-90 54.3 195.1)">GND</text>
<text x="124.6" y="194.7">25uF</text>
<text x="125.6" y="192.2">C24</text>
<text x="141" y="192.7">C25</text>
<text x="141" y="195.3">1uF</text>
<text x="149.8" y="192.7">C26</text>
<text x="149.8" y="195.3">10nF</text>
<text x="48.5" y="200.4">GND</text>
<text x="55.5" y="199.1">Y6</text>
<text x="55.5" y="201.6">Si5351A-B-GT</text>
<text x="132.8" y="199.1">GND</text>
</g>
<g font-size="1.3" fill="#0000c2">
<text x="48.9" y="23.6">V</text>
<text x="52" y="23.6">&lt; 1V</text>
<text x="47" y="27.1">~100mVrms</text>
<text x="137.7" y="32">10MHz IF</text>
<text x="183.4" y="32.7">150mV - 200mV</text>
<text x="184.9" y="34.8">-6.5 - -4dBm</text>
<text x="171.7" y="39.1">Use C6 as jumper</text>
<text x="200.6" y="40.8">13mm Dia, Air Core</text>
<text x="203.5" y="47">Each inductor</text>
<text x="203.8" y="42.9">10mm length</text>
<text x="206.1" y="44.9">20 turns</text>
<text x="196.3" y="49">Need to check, very variable</text>
<text x="46.5" y="60.4">~200mVrms</text>
<text x="178.6" y="69.3">~200mVrms</text>
<text x="236.5" y="71.6">-18.25dBm total</text>
<text x="237.5" y="69.5">~150mV</text>
<text x="246.9" y="69.5">each</text>
<text x="61" y="77.9">I</text>
<text x="63.6" y="77.9">=1mA</text>
<text x="143.1" y="76.2">Needs 11.4dB Att</text>
<text x="239.2" y="75.6">R</text>
<text x="241.9" y="75.6">~= 1.5k</text>
<text x="193.1" y="86.8">I</text>
<text x="195.7" y="86.8">=1mA</text>
<text x="156.9" y="99.3">Should give ~20dBm</text>
<text x="127.5" y="108.1">10mm Dia, Air Core</text>
<text x="130.7" y="110.2">10mm length</text>
<text x="132.9" y="112.2">13 turns</text>
<text x="130.4" y="114.3">Each inductor</text>
<text x="189.3" y="114.3">&lt;--- Matching section</text>
<text x="25.6" y="130.7">Fix footprint of transformer</text>
<text x="36.2" y="128.7">TODO:</text>
<text x="23.5" y="132.8">Find impedance of crystal filter</text>
<text x="29.7" y="134.8">Match crystal filter</text>
<text x="33" y="136.9">Fill out BOM</text>
<text x="19.5" y="138.9">Double Check SMA Footprint (filter test)</text>
<text x="23.7" y="141">Properly size inductor footprint</text>
<text x="80.4" y="169.1">Output = 2.1Vpk-pk</text>
<text x="84.3" y="171.2">Square wave</text>
</g>
<g font-size="1.3" fill="#a90000">
<text x="25.3" y="26.2" transform="rotate(-90 25.3 26.2)">G</text>
<text x="27.9" y="29.1">TN</text>
<text x="27.8" y="34.2">RN</text>
<text x="28.6" y="31.6">T</text>
<text x="28.4" y="36.7">R</text>
<text x="28.5" y="39.2">S</text>
<text x="97.1" y="46.9">6</text>
<text x="104.7" y="46.9">3</text>
<text x="64" y="53.2">1</text>
<text x="97.1" y="51.9">2</text>
<text x="64" y="55.7">4</text>
<text x="83.8" y="57">12</text>
<text x="84.4" y="54.5">6</text>
<text x="97.1" y="57">4</text>
<text x="104.7" y="57">1</text>
<text x="63.4" y="64.6">10</text>
<text x="64" y="62.1">8</text>
<text x="84.4" y="64.6">2</text>
<text x="84.4" y="62.1">3</text>
<text x="196.1" y="62.1">1</text>
<text x="196.1" y="64.6">4</text>
<text x="215.8" y="65.9">12</text>
<text x="216.4" y="63.4">6</text>
<text x="64" y="71">5</text>
<text x="83.8" y="71">14</text>
<text x="196.1" y="71">8</text>
<text x="216.4" y="71">3</text>
<text x="195.5" y="73.5">10</text>
<text x="216.4" y="73.5">2</text>
<text x="196.1" y="79.9">5</text>
<text x="215.8" y="79.9">14</text>
<text x="107.2" y="129.4">1</text>
<text x="114.2" y="126.5" transform="rotate(-90 114.2 126.5)">6</text>
<text x="222.1" y="126.5" transform="rotate(-90 222.1 126.5)">3</text>
<text x="227.9" y="129.4">2</text>
<text x="114.2" y="134.1" transform="rotate(-90 114.2 134.1)">5</text>
<text x="141.5" y="135.8">1</text>
<text x="148.5" y="132.8" transform="rotate(-90 148.5 132.8)">6</text>
<text x="186.6" y="132.8" transform="rotate(-90 186.6 132.8)">3</text>
<text x="192.3" y="135.8">2</text>
<text x="222.1" y="134.1" transform="rotate(-90 222.1 134.1)">4</text>
<text x="148.5" y="140.4" transform="rotate(-90 148.5 140.4)">5</text>
<text x="186.6" y="140.4" transform="rotate(-90 186.6 140.4)">4</text>
<text x="41.2" y="177.7">2</text>
<text x="50.7" y="174.7" transform="rotate(-90 50.7 174.7)">1</text>
<text x="55.7" y="174.7" transform="rotate(-90 55.7 174.7)">7</text>
<text x="41.2" y="182.7">3</text>
<text x="63.4" y="180.2">10</text>
<text x="64" y="185.3">9</text>
<text x="22.8" y="190.4">1</text>
<text x="41.2" y="190.4">4</text>
<text x="64" y="190.4">6</text>
<text x="119.3" y="191.6">1</text>
<text x="22.8" y="192.9">2</text>
<text x="22.8" y="195.4">3</text>
<text x="41.2" y="192.9">5</text>
<text x="53.2" y="197.6" transform="rotate(-90 53.2 197.6)">8</text>
<text x="119.3" y="194.2">2</text>
</g>
<g font-size="1.3" fill="#0f0f0f">
<text x="242.2" y="29.1">V</text>
<text x="248.9" y="32.9">V</text>
<text x="45.7" y="38">V</text>
<text x="181.6" y="55.8">V</text>
<text x="22.8" y="62.1">LO</text>
<text x="234.2" y="65.9">OUT</text>
<text x="234.2" y="63.4">OUT</text>
<text x="53.3" y="68.5">V</text>
<text x="154.9" y="71">LO</text>
<text x="185.4" y="77.3">V</text>
<text x="44.1" y="88.8">V</text>
<text x="44.4" y="97.7">V</text>
<text x="78.7" y="129.4">OUT</text>
<text x="248.1" y="129.4">OUT</text>
<text x="119.4" y="135.8">PA+</text>
<text x="213" y="135.8">PA-</text>
<text x="76.5" y="185.3">LO</text>
<text x="76.5" y="180.2">LO</text>
<text x="76.5" y="190.4">LO</text>
</g>
<g font-size="1" fill="#006464">
<text x="242.6" y="23.6">R9</text>
<text x="250.6" y="23.6">R1</text>
<text x="55.9" y="32.5">R3</text>
<text x="242.6" y="35.1">R36</text>
<text x="121.9" y="36.3">R4</text>
<text x="160.4" y="36.3">R5</text>
<text x="250.6" y="36.3">R6</text>
<text x="55.9" y="42.7">R7</text>
<text x="111.9" y="52.8">R8</text>
<text x="190.5" y="51.6">R10</text>
<text x="190.5" y="59.2">R11</text>
<text x="35.2" y="61.7">R12</text>
<text x="47.9" y="64.3">R13</text>
<text x="96.5" y="65.5">R14</text>
<text x="167.3" y="70.6">R16</text>
<text x="51.7" y="72.9">R15</text>
<text x="180" y="73.2">R17</text>
<text x="228.6" y="74.4">R18</text>
<text x="35.5" y="83.3">R20</text>
<text x="183.8" y="81.8">R19</text>
<text x="35.5" y="92.2">R21</text>
<text x="35.5" y="101.1">R22</text>
<text x="99.7" y="125.2">R23</text>
<text x="233.7" y="125.2">R24</text>
<text x="134" y="131.6">R25</text>
<text x="199.4" y="131.6">R26</text>
<text x="99.7" y="134.1">R27</text>
<text x="233.7" y="134.1">R28</text>
<text x="116.8" y="139.2">R29</text>
<text x="134" y="140.5">R31</text>
<text x="199.4" y="140.5">R32</text>
<text x="216.6" y="139.2">R30</text>
<text x="151.1" y="144.3">R33</text>
<text x="181" y="144.3">R34</text>
</g>
<g font-size=".8" fill="#0000c2">
<text x="50" y="23.6">pk</text>
<text x="199.8" y="32.7">pk</text>
<text x="244.9" y="69.6">pk</text>
<text x="61.7" y="77.9">bias</text>
<text x="240.5" y="75.7">L</text>
<text x="193.8" y="86.8">bias</text>
</g>
<g font-size=".8" fill="#0f0f0f">
<text x="243.4" y="29.1">LO2</text>
<text x="250" y="32.9">IN2</text>
<text x="46.8" y="38">IN1</text>
<text x="182.7" y="55.8">IN2</text>
<text x="25.3" y="62.1">1</text>
<text x="237.9" y="65.9">MIXER-</text>
<text x="237.9" y="63.4">MIXER+</text>
<text x="54.5" y="68.5">LO1</text>
<text x="157.3" y="71">2</text>
<text x="186.5" y="77.4">LO2</text>
<text x="45.2" y="88.8">LO1</text>
<text x="45.6" y="97.7">IN1</text>
<text x="82.4" y="129.4">MIXER+</text>
<text x="251.8" y="129.4">MIXER-</text>
<text x="78.9" y="185.3">2</text>
<text x="78.9" y="180.2">1</text>
<text x="78.9" y="190.4">3</text>
</g>
<g font-size=".8" fill="#006464">
<text x="81.3" y="72.1">EE</text>
<text x="213.4" y="81">EE</text>
<text x="19.4" y="186.9">2</text>
</g>
</svg>
